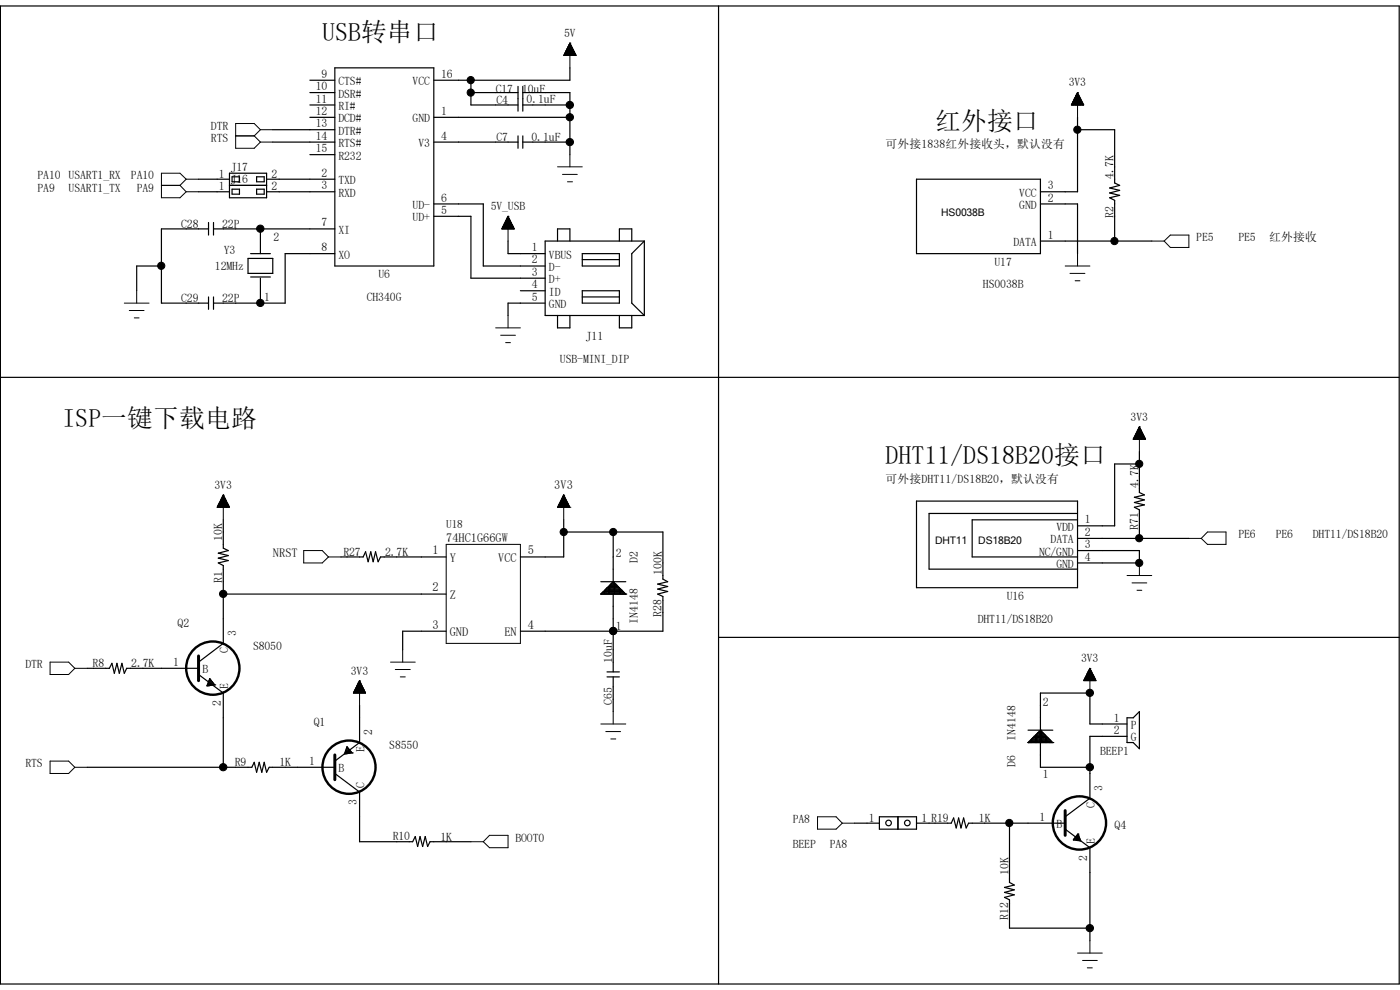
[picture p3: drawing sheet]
<svg xmlns="http://www.w3.org/2000/svg" width="297mm" height="210mm" viewBox="0 0 297 210" stroke-linecap="round" stroke-linejoin="round" font-family="sans-serif">
<g fill="none" stroke="#000" stroke-width=".25">
<path d="M.1 1.3h296.7v207.4h-296.7zM65.7 17h5.3M65.7 19.6h5.3M71 14.4h21v42h-21zM99.9 19.6h10M99.9 17v5.3h10M109.9 18.3v5.3M110.9 19.6h10v13.2M110.9 18.3v5.3M120.9 14.4v2.6h-28.9M152.4 1.3v207.4M42.1 38h6.6"/>
<path d="M48.7 39.3h7.9M48.7 36.7h7.9v5.3h-7.9zM49.2 37.5h1.6v1.1h-1.6zM54.4 37.5h1.6v1.1h-1.6zM56.6 38h14.4M57.9 30.1h13.1M57.9 27.5h13.1M65.7 24.9h5.3M65.7 22.3h5.3M65.7 32.8h5.3M92 24.9h28.9M92 30.1h17.9"/>
<path d="M109.9 28.8v2.7M110.9 30.1h10M110.9 22.3h10M110.9 28.8v2.7M194.4 38h26.3v15.8h-26.3zM228.6 24.9v15.8h-7.9M228.6 27.5h7.9v11.3l1 .5-2.1 .6 2.1 .5-2.1 .5 2.1 .5-2.1 .6 1.1 .5v8.6M34.2 56.4h-5.2v5.3M42.1 40.7h6.6M44.2 47.2v2.7M44.2 48.6h-10v15.7h10M45.3 47.2v2.7"/>
<path d="M45.3 48.6h25.7M49.2 40.1h1.6v1.1h-1.6zM52.6 54.8h5.3v3.2h-5.3zM53.2 53.8h4.2M53.2 58.8h4.2M54.4 40.1h1.6v1.1h-1.6zM55.2 48.6h.1M55.2 48.6v5.2M55.2 59v5.3M56.6 40.7h14.4M71 53.8h-10.5v10.5h-15.2M92 43.3h10.5v13.1h13.2"/>
<path d="M92 45.9h7.9v13.1h15.8M107.8 51.1v2.7h7.9M118.3 51.1v-2.5h2.6v2.5M123.5 53.8h7.9v2.6h-7.9zM123.5 55.1h7.9M131.4 51.1v-2.5h2.6v2.5M136.7 51.1h-21v15.8h21M136.7 51.1v15.8M136.7 51.1l-2.7 2.7v10.5l2.7 2.6M220.7 43.3h7.9v10.5M220.7 51.1h23.6M44.2 63v2.6"/>
<path d="M45.3 63v2.6M55.2 64.3h.1M110.4 61.7h5.3M115.7 64.3h-7.9v2.6M118.3 66.9v2.7h2.6v-2.7M123.5 61.7h7.9v2.6h-7.9zM123.5 63h7.9M131.4 66.9v2.7h2.6v-2.7M.1 80.1h296.7M241.7 98.4h-5.2v13.1h-7.9M241.7 95.8v8.7l1.1 .5-2.1 .5 2.1 .5-2.1 .6 2.1 .5-2.1 .5 1 .6v6M47.4 110.3v6l1 .5-2.1 .5 2.1 .6-2.1 .5 2.1 .5-2.1 .5 1.1 .6v16.5l-5.3 4"/>
<path d="M72.3 118.2h4.7l.6-1.1 .5 2.1 .6-2.1 .5 2.1 .5-2.1 .5 2.1 .5-1h14M119.6 110.3v7.9h-9.2M119.6 112.9h21v10l1 .5-2.1 .5 2.1 .5-2.1 .6 2.1 .5-2.1 .5 1.1 .5v7.4h-30.2M130.1 112.9v29.6M194.4 106.3h34.2v18.4h-34.2zM228.6 116.8h13.1v2.6M228.6 110.3h-22.4v7.9h22.4M228.6 108.9h-31.5v11.8h31.5M228.6 114.2h23.6M228.6 119.4h13.1M241.7 119.4h.1M47.4 126h47.3"/>
<path d="M94.7 133.9h-9.3v3.9M127.5 126h.1M127.5 126h5.3M127.5 123.4h5.3M127.7 126v-.2h4.8v.2M128 126v-.5h4.2v.5M128.3 126v-.8h3.7v.8M128.5 126v-1h3.2v1M128.8 126v-1.3h2.6v1.3M129.1 126v-1.6h2v1.6M129.3 126v-1.8h1.6v1.8M129.6 126v-2.1h1v2.1"/>
<path d="M129.8 126v-2.3h.5v2.3M130.1 123.4h.1M130.1 133.9h.1M130.1 123.4l2.7 2.6M130.1 123.4l-2.6 2.6M132.8 126h.1M152.4 135.2h144.4M18.5 141.8h4.7l.5-1.1 .6 2.1 .5-2.1 .5 2.1 .6-2.1 .5 2.1 .5-1h15.2M42.1 143.1l5.3 3.9v15.8M44 145.3v.2h.5M44.1 145.2h1.3M44.2 144.9h1.1"/>
<path d="M44.2 144.7v.8M44.3 144.7h.7v.6M44.3 144.4h.5M44.4 144.1h.2M44.5 144l1.1 1.3M44.5 144l-.6 1.5 1.7-.2M44.5 144v1.4M44.7 144.3v1M45.3 144.9v.4M45.6 145.3h.1M73.1 159.8l.5 .1M73.2 159.6h1.4"/>
<path d="M73.3 159.4h1.1M73.4 159.1v.8M73.4 159.1h.8M73.5 158.8h.5M73.6 158.6h.1M73.6 158.4l1.1 1.3M73.6 158.4l-.5 1.5 1.6-.2M73.6 158.4v1.5M73.9 158.7v1.1M74.2 159v.8M74.4 159.4v.3M74.7 159.7h.1"/>
<path d="M76.3 149.6v7.9l-5.3 4M128.8 143.6h2.6M128.8 142.5h2.6M130.1 143.6v7.4M218.1 157.5h.1M218.1 157.5h5.3M218.1 154.9h5.3M218.4 157.5v-.2h4.7v.2M218.6 157.5v-.5h4.2v.5M218.9 157.5v-.7h3.6v.7M219.1 157.5v-1h3.2v1M219.4 157.5v-1.3h2.6v1.3"/>
<path d="M219.7 157.5v-1.5h2.1v1.5M219.9 157.5v-1.8h1.6v1.8M220.2 157.5v-2.1h1v2.1M220.5 157.5v-2.3h.5v2.3M220.7 154.9h.1M220.7 154.9l2.7 2.6M220.7 154.9l-2.6 2.6M223.4 157.5h.1M231.2 147h.1M231.2 147h-10.5v15.8h10.5M231.2 147v6.6h7.9M239.1 152.3h1.3l1.3-1.3v7.8l-1.3-1.3h-1.3z"/>
<path d="M239.1 156.2h-7.9v13.1l-5.2 4M18.5 162.8h34.9l.5-1.1 .5 2.1 .6-2.1 .5 2.1 .5-2.1 .6 2.1 .5-1h13.9M71 164.1l5.3 3.9v10.6h11.2l.6-1.1 .5 2.1 .5-2.1 .6 2.1 .5-2.1 .5 2.1 .5-1h8.7M181.3 174.6h5.3M186.6 173.3h7.8v2.6h-7.8zM190.5 173.3v2.6M194.4 174.6h7.4l.5-1.1 .6 2.1 .5-2.1 .5 2.1 .5-2.1 .6 2.1 .5-1h20.5M214.2 174.6v12.6l1 .5-2.1 .6 2.1 .5-2.1 .5 2.1 .5-2.1 .6 1.1 .5v6h17M226 175.9l5.2 3.9v19.8M227.8 178.2v-.2h1.3v.4M228 177.8h1M228.1 177.7v.5"/>
<path d="M228.2 177.5h.7M228.3 177.3v1M228.5 178.3h.7M228.5 177.2h.3M228.6 177v1.3M228.7 177h.1M228.7 176.9l.6 1.5-1.6-.2zM228.9 177.2v1.1"/>
<circle cx="188.5" cy="174.6" r=".59"/>
<circle cx="192.5" cy="174.6" r=".59"/>
</g>
<g fill="none" stroke="#000" stroke-width=".51">
<circle cx="45.1" cy="141.7" r="5.7"/>
<circle cx="74" cy="162.7" r="5.6"/>
<circle cx="229" cy="174.6" r="5.7"/>
</g>
<path d="M42.1 139.1v5.3M71 160.1v5.3M226 172v5.2" fill="none" stroke="#000" stroke-width=".64"/>
<g fill="none" stroke="#000" stroke-width=".21">
<path d="M119.7 11.8v-.2h2.5v.2M119.7 11.6h2.4M119.8 11.5h2.3v.3M119.8 11.4v.4M119.8 11.3h2.2M119.8 11.8v-.5h2.2v.5M119.9 11.1h2M120 11h1.9v.8M120 11v.8M120 10.9h1.8M120.1 10.8h1.7v1M120.1 10.8v1"/>
<path d="M120.1 10.7h1.6M120.2 11.8v-1.2h1.4v1.2M120.2 10.5h1.4M120.3 10.4h1.2v1.4M120.3 10.3v1.5M120.4 10.3h1.1M120.4 10.2h1.1v1.6M120.4 10.1v1.7M120.4 10.1h1M120.5 10h.8v1.8M120.5 9.9v1.9M120.6 9.9h.7"/>
<path d="M120.6 9.8h.6v2M120.6 9.7v2.1M120.6 9.7h.6M120.7 9.6h.4v2.2M120.8 9.4h.2v2.4M120.8 9.2v2.6M120.9 9.2h.1M120.9 9.1h.1M120.9 9.1v5.3M120.9 9.1l-1.3 2.7h2.6M120.9 9.1l1.3 2.7M121.1 9.4h-.4v2.4"/>
<path d="M228.4 20v2.3M228.4 20h.4M228.5 19.9h.2v2.4M228.5 19.8v2.5M228.5 19.8h.1M228.6 19.6h.1M228.6 19.6v5.3M228.6 19.6l1.3 2.7h-2.6zM34.2 39.3h4M38.2 39.3l1.3 1.4M39.5 38l-1.3-1.3h-4v5.3h4l1.3-1.3M39.5 38h2.6"/>
<path d="M39.5 38l-1.3 1.3M50 28.8h3.9M53.9 28.8l1.3 1.3M55.2 27.5h2.7M55.2 27.5l-1.3 1.3M55.2 27.5l-1.3-1.3h-3.9v5.3h3.9l1.3-1.4M55.2 30.1h2.7M118.3 35.4h5.2M119.3 37h3.2M120.4 38.6h1.1M120.9 32.8v2.6M227.3 22.2l2.6 .1"/>
<path d="M227.3 22.1v.2M227.4 22.1h2.4M227.5 22h2.2v.3M227.5 21.9v.4M227.5 21.8h2.2M227.5 21.8h2.2v.5M227.5 21.7v.6M227.6 21.6h2M227.6 21.5h1.9v.8M227.6 21.5v.8M227.7 21.4h1.8M227.8 21.3h1.6v1"/>
<path d="M227.8 21.3v1M227.8 21.3h1.6M227.8 21.1h1.5v1.2M227.8 21v1.3M227.9 21h1.4M228 20.9h1.2v1.4M228 20.8v1.5M228 20.8h1.2M228.1 20.7h1v1.6M228.2 20.5h.8v1.8M228.2 20.4v1.9M228.2 20.4h.8"/>
<path d="M228.3 20.3h.6v2M228.3 20.2v2.1M228.3 20.2h.6M228.4 20.1h.4v2.2M229.1 20.6h-1v1.7M39.5 40.7h2.6M106.5 48.4h2.6v.2M106.5 48.4v.2M106.6 48.3h2.4M106.6 48.2h2.3v.4M106.6 48.2v.4M106.7 48.1h2.2"/>
<path d="M106.7 48h2.1v.6M106.7 48v.6M106.8 47.9h2M106.8 47.8h2v.8M106.9 47.6h1.7v1M106.9 47.5v1.1M107 47.5h1.5M107 47.4h1.5v1.2M107 47.3v1.3M107.1 47.3h1.4M107.1 47.2h1.3v1.4M107.1 47.1v1.5"/>
<path d="M107.2 47.1h1.2M107.3 46.9h1v1.7M107.4 46.8h.8v1.8M107.4 46.7v1.9M107.4 46.7h.8M107.5 46.5h.6v2.1M107.6 46.3h.4v2.3M107.6 46.2v2.4M107.6 46.2h.3M107.7 46.1h.2v2.5M107.7 46v2.6M107.7 46h.1"/>
<path d="M107.8 45.9h.1M107.8 45.9v5.2M107.8 45.9l1.3 2.7h-2.6zM108 46.4h-.5v2.2M108.2 46.9h-.9v1.7M108.7 47.7h-1.8l-.1 .9M226 56.4h5.2M227 58h3.2M228.1 59.6h1M228.6 53.8v2.6M244.3 51.1h2.7M247 51.1l1.3-1.2h3.9v2.6h-3.9z"/>
<path d="M26.4 64.3h5.2M27.4 65.9h3.2M28.5 67.4h1M29 61.7v2.6M105.2 69.6h5.2M106.2 71.1h3.1M107.3 72.7h1M107.8 66.9v2.7M240.5 93.2v-.2h2.5v.2M240.5 93h2.5M240.6 92.9h2.3v.3M240.6 92.8v.4"/>
<path d="M240.6 92.8h2.2M240.7 92.7h2.1v.5M240.7 92.6v.6M240.7 92.5h2M240.8 92.5h1.9v.7M240.8 92.4v.8M240.8 92.3h1.8M240.9 92.2h1.7v1M240.9 92.2v1M240.9 92.1h1.6M241 92h1.4v1.2M241 92v1.2"/>
<path d="M241 91.9h1.4M241.1 91.8h1.3v1.4M241.1 91.7v1.5M241.2 91.7h1.1M241.2 91.6h1v1.6M241.2 91.5v1.7M241.3 91.5h.9M241.3 91.4h.8v1.8M241.4 91.2h.7v2M241.4 91.1v2.1M241.5 91.1h.5M241.5 91h.4v2.2"/>
<path d="M241.6 90.8h.2v2.4M241.6 90.6v2.6M241.7 90.6h.1M241.7 90.6v5.2M241.7 90.6l-1.3 2.6h2.6M241.7 90.6l1.3 2.6M241.9 90.9h-.3l-.1 2.3M242.1 91.3h-.8v1.9M46.1 107.6h2.5M46.1 107.5v.1M46.2 107.5h2.4M46.2 107.4h2.4"/>
<path d="M46.3 107.1h2.1M46.3 107v.6M46.4 107h2M46.4 106.9h1.9M46.5 106.7h1.7M46.5 106.6v1M46.6 106.6h1.6M46.7 106.5h1.4M46.8 106.3h1.2M46.8 106.1v1.5M46.8 106.2h1.2M46.9 106.1h1"/>
<path d="M46.9 106v1.6M46.9 106h.9M46.9 105.9h.9M46.9 105.7v1.9M47 105.8h.8M47.1 105.7h.6M47.1 105.5v2.1M47.1 105.6h.6M47.2 105.5h.4M47.2 105.3v2.3M47.2 105.4h.3M47.3 105.2h.2"/>
<path d="M47.3 105.1v2.5M47.3 105.2h.1M47.4 105.1h.1M47.4 105v5.3M47.4 105l1.3 2.6h-2.6zM47.5 105.2v2.4M47.6 105.4v2.2M47.7 105.6v2M47.8 105.8v1.8M47.9 106v1.6M48 106.3v1.3M48 106.4h-1.3v1.2"/>
<path d="M48.1 106.5v1.1M48.2 106.7v.9M48.3 106.8h-1.8l-.1 .8M48.3 106.9v.7M48.4 107.1v.5M48.5 107.3h-2.2l-.1 .3M48.6 107.3v.3M48.6 107.5v.1M64.4 116.8h4l1.3 1.4-1.3 1.2h-4zM69.7 118.2h2.6M94.7 115.5h15.7v21h-15.7zM118.3 107.6h.1"/>
<path d="M118.3 107.6h2.6M118.4 107.5h2.4M118.4 107.4v.2M118.4 107.4h2.3M118.5 107.3h2.2M118.5 107.1v.5M118.5 107.1h2.1M118.6 107h2M118.6 106.9v.7M118.7 106.9h1.9M118.7 106.8h1.8M118.7 106.7v.9"/>
<path d="M118.7 106.7h1.7M118.8 106.6h1.6M118.8 106.5v1.1M118.9 106.5h1.5M118.9 106.4h1.4M118.9 106.3v1.3M119 106.3h1.2M119 106.2h1.2M119 106v1.6M119.1 106.1h1M119.1 106h1M119.1 105.8v1.8"/>
<path d="M119.2 105.9h.8M119.2 105.8h.8M119.2 105.6v2M119.3 105.7h.6M119.3 105.6h.5M119.3 105.4v2.2M119.4 105.5h.4M119.4 105.4h.4M119.4 105.2v2.4M119.5 105.2h.2M119.5 105v2.6M119.6 105.1h.1"/>
<path d="M119.6 105v5.3M119.6 105l-1.3 2.6M119.6 105l1.3 2.6M119.7 105.1v2.5M119.8 105.3v2.3M119.8 105.5v2.1M120 105.7v1.9M120.1 106v1.6M120.2 106.1v1.5M120.3 106.4v1.2M120.4 106.6v1M120.5 106.8v.8"/>
<path d="M120.6 107v.6M120.7 107.2v.4M120.8 107.4v.2M120.9 107.6h.1M241.7 119.4v2.7M252.2 114.2h2.6M256.2 112.9h3.9v2.6h-3.9l-1.4-1.3zM85.4 137.8v2.7M239.1 122.1h5.2M240.2 123.7h3.1M241.2 125.2h1M10.6 140.5h4l1.3 1.3-1.3 1.3h-4z"/>
<path d="M15.9 141.8h2.6M75 147h2.5M75 146.9v.1M75.1 146.9h2.4M75.1 146.8h2.3M75.1 146.6v.4M75.1 146.6h2.3M75.2 146.5h2.1v.5M75.2 146.4v.6M75.3 146.4h2M75.3 146.3h1.9M75.3 146.2v.8"/>
<path d="M75.4 146.2h1.8M75.4 146.1h1.7v.9M75.4 146v1M75.5 146h1.5M75.5 145.9h1.5v1.1M75.5 145.8v1.2M75.6 145.8h1.4M75.6 145.7h1.3M75.6 145.5v1.5M75.7 145.6h1.1M75.7 145.5h1.1v1.5M75.7 145.3v1.7"/>
<path d="M75.8 145.4h1M75.9 145.3h.8v1.7M75.9 145.1v1.9M75.9 145.2h.7M75.9 145.1h.7M75.9 144.9v2.1M76 144.9h.5M76 144.9h.5v2.1M76 144.7v2.3M76.1 144.7h.3M76.2 144.7h.2v2.3M76.2 144.5v2.5"/>
<path d="M76.2 144.6h.1M76.3 144.4h.1M76.3 144.4v5.2M76.3 144.4l-1.3 2.6M76.3 144.4l1.3 2.6h-2.6M76.6 145v2M76.9 145.6v1.4M77.2 146.3v.7M77.4 146.7v.3M77.5 146.9v.1M82.8 140.5h5.3M83.9 142h3.1"/>
<path d="M84.9 143.6h1.1M127.5 153.6h5.3M128.5 155.2h3.2M129.6 156.8h1M130.1 151v2.6M230 144.4h2.5M230 144.1h2.4M230 144v.4M230.1 144h2.2M230.2 143.9h2.1M230.3 143.7h1.9M230.3 143.6v.8"/>
<path d="M230.3 143.6h1.8M230.4 143.5h1.7M230.5 143.3h1.4M230.5 143.2v1.2M230.5 143.2h1.4M230.6 143.1h1.3M230.7 142.9h1M230.7 142.7v1.7M230.8 142.8h.9M230.8 142.7h.8M230.9 142.5h.6M230.9 142.3v2.1"/>
<path d="M230.9 142.3h.6M231 142.2h.4M231 142.1v2.3M231.1 142.2h.3M231.1 142h.2M231.1 141.9v2.5M231.2 141.9h.1M231.2 141.8h.1M231.2 141.8v5.2M231.2 141.8l1.3 2.6h-2.6zM231.3 142v2.4M231.4 142.2v2.2"/>
<path d="M231.5 142.4v2M231.6 142.5h-.8v1.9M231.6 142.6v1.8M231.7 142.8v1.6M231.8 143h-1.2v1.4M231.9 143v1.4M231.9 143.2v1.2M232 143.4h-1.6v1M232.1 143.4v1M232.2 143.7v.7M232.2 143.8h-2v.6M232.3 143.8v.6"/>
<path d="M232.4 144.1v.3M232.4 144.2h-2.4v.2M232.5 144.3v.1M10.6 161.5h4l1.3 1.3-1.3 1.3h-4zM15.9 162.8h2.6M99.9 178.6h2.6M103.8 177.2h4v2.6h-4l-1.3-1.2zM173.4 173.3h4l1.3 1.3-1.3 1.3h-4zM178.7 174.6h2.6M231.2 199.6v2.6M228.6 202.2h5.2M229.7 203.8h3.1"/>
<path d="M230.7 205.3h1"/>
</g>
<g fill="#000" stroke="#000" stroke-width=".21">
<circle cx="99.9" cy="17" r=".76"/>
<circle cx="99.9" cy="19.6" r=".76"/>
<circle cx="120.9" cy="24.9" r=".77"/>
<circle cx="120.9" cy="22.3" r=".77"/>
<circle cx="120.9" cy="30.1" r=".77"/>
<circle cx="228.6" cy="27.5" r=".76"/>
<circle cx="34.2" cy="56.4" r=".76"/>
<circle cx="55.2" cy="48.5" r=".77"/>
<circle cx="236.4" cy="51.1" r=".76"/>
<circle cx="55.2" cy="64.3" r=".77"/>
<circle cx="241.7" cy="98.4" r=".76"/>
<circle cx="119.6" cy="112.9" r=".76"/>
<circle cx="130.1" cy="112.9" r=".76"/>
<circle cx="241.7" cy="114.2" r=".76"/>
<circle cx="241.7" cy="119.4" r=".76"/>
<circle cx="47.4" cy="126" r=".77"/>
<circle cx="130.1" cy="133.9" r=".76"/>
<circle cx="231.2" cy="147" r=".77"/>
<circle cx="47.4" cy="162.8" r=".77"/>
<circle cx="214.1" cy="174.6" r=".76"/>
<circle cx="231.2" cy="162.8" r=".77"/>
<circle cx="231.2" cy="196.9" r=".77"/>
</g>
<g font-size="5.5">
<text x="68.4" y="8.6">USB转串口</text>
<text x="198.4" y="27.5">红外接口</text>
<text x="13.3" y="90.6">ISP一键下载电路</text>
<text x="187.9" y="98.4">DHT11/DS18B20接口</text>
</g>
<g font-size="2.6">
<text x="117.6" y="103.7">3V3</text>
<text x="57.9" y="118.2">NRST</text>
<text x="91.7" y="117.6">1</text>
<text x="94.7" y="115">74HC1G66GW</text>
<text x="95.4" y="119.3">Y</text>
<text x="105.7" y="119.3">VCC</text>
<text x="112" y="117.6">5</text>
<text x="91.7" y="125.5">2</text>
<text x="95.4" y="127.1">Z</text>
<text x="91.7" y="133.3">3</text>
<text x="95.4" y="135">GND</text>
<text x="107" y="135">EN</text>
<text x="112" y="133.3">4</text>
</g>
<g font-size="2.5">
<text x="119.7" y="7.8">5V</text>
<text x="68.2" y="16.5">9</text>
<text x="93.6" y="16.5">16</text>
<text x="67" y="19.1">10</text>
<text x="67" y="21.8">11</text>
<text x="71.8" y="18.1">CTS#</text>
<text x="71.8" y="20.7">DSR#</text>
<text x="71.8" y="23.3">RI#</text>
<text x="87.5" y="18.1">VCC</text>
<text x="105.2" y="19.6">C17</text>
<text x="105.3" y="22.1">C4</text>
<text x="110.8" y="19.6">10uF</text>
<text x="111.7" y="21.8">0.1uF</text>
<text x="226.7" y="18.3">3V3</text>
<text x="44.7" y="27.5">DTR</text>
<text x="67" y="24.4">12</text>
<text x="67" y="27">13</text>
<text x="67" y="29.6">14</text>
<text x="71.8" y="26">DCD#</text>
<text x="71.8" y="28.6">DTR#</text>
<text x="87.5" y="26">GND</text>
<text x="93.6" y="24.4">1</text>
<text x="93.6" y="29.6">4</text>
<text x="105.3" y="29.9">C7</text>
<text x="112.8" y="29.9">0.1uF</text>
<text x="44.7" y="30.1">RTS</text>
<text x="67" y="32.3">15</text>
<text x="71.8" y="31.2">RTS#</text>
<text x="71.8" y="33.9">R232</text>
<text x="88.8" y="31.2">V3</text>
<text x="187.9" y="31.5">可外接1838红外接收头，默认没有</text>
<text x="8" y="40.7">PA9</text>
<text x="8" y="38">PA10 USART1_RX</text>
<text x="14.6" y="40.7">USART1_TX</text>
<text x="27.8" y="38">PA10</text>
<text x="29" y="40.7">PA9</text>
<text x="46.4" y="40.4">1</text>
<text x="46.4" y="37.8">1</text>
<text x="48.9" y="38.8">J16</text>
<text x="48.9" y="36.2">J17</text>
<text x="57.6" y="40.4">2</text>
<text x="57.6" y="37.8">2</text>
<text x="68.2" y="37.5">2</text>
<text x="68.2" y="40.1">3</text>
<text x="71.8" y="39.1">TXD</text>
<text x="71.8" y="41.7">RXD</text>
<text x="216.2" y="41.7">VCC</text>
<text x="222.3" y="40.1">3</text>
<text x="236.3" y="37.9" transform="rotate(-90 236.3 37.9)">4.7K</text>
<text x="87.5" y="46.9">UD+</text>
<text x="87.5" y="44.3">UD-</text>
<text x="93.6" y="45.4">5</text>
<text x="93.6" y="42.8">6</text>
<text x="104.1" y="44.6">5V_USB</text>
<text x="216.2" y="44.3">GND</text>
<text x="222.3" y="42.8">2</text>
<text x="236.2" y="46.1" transform="rotate(-90 236.2 46.1)">R2</text>
<text x="38.4" y="48.3">C28</text>
<text x="47.1" y="48.3">22P</text>
<text x="47.5" y="53.8">Y3</text>
<text x="58" y="51.1">2</text>
<text x="68.2" y="48">7</text>
<text x="68.2" y="53.3">8</text>
<text x="71.8" y="49.6">XI</text>
<text x="112.9" y="53.3">1</text>
<text x="215" y="52.2">DATA</text>
<text x="222.3" y="50.6">1</text>
<text x="253.8" y="51.1">PE5</text>
<text x="262.7" y="51.1">PE5</text>
<text x="269.3" y="51.1">红外接收</text>
<text x="45.6" y="57.2">12MHz</text>
<text x="71.8" y="54.9">XO</text>
<text x="80.3" y="59">U6</text>
<text x="112.9" y="55.9">2</text>
<text x="112.9" y="58.5">3</text>
<text x="116.5" y="54.9">VBUS</text>
<text x="116.5" y="57.5">D-</text>
<text x="211" y="56.4">U17</text>
<text x="38.4" y="64.1">C29</text>
<text x="47.1" y="64.1">22P</text>
<text x="56" y="63.8">1</text>
<text x="77.8" y="63.8">CH340G</text>
<text x="112.9" y="61.1">4</text>
<text x="112.9" y="63.8">5</text>
<text x="116.5" y="60.1">D+</text>
<text x="116.5" y="62.7">ID</text>
<text x="116.5" y="65.4">GND</text>
<text x="208.5" y="61.2">HS0038B</text>
<text x="118.8" y="77">USB-MINI_DIP</text>
<text x="124.3" y="72.2">J11</text>
<text x="239.9" y="89.2">3V3</text>
<text x="45.5" y="103.7">3V3</text>
<text x="187.9" y="102.4">可外接DHT11/DS18B20，默认没有</text>
<text x="241.5" y="103.6" transform="rotate(-90 241.5 103.6)">4.7K</text>
<text x="224.1" y="112.6">VDD</text>
<text x="230.2" y="111">1</text>
<text x="230.2" y="113.7">2</text>
<text x="241.5" y="112.4" transform="rotate(-90 241.5 112.4)">R71</text>
<text x="47.2" y="114.8" transform="rotate(-90 47.2 114.8)">10K</text>
<text x="72.9" y="117.9">R27</text>
<text x="81.7" y="117.9">2.7K</text>
<text x="130.6" y="118.2">2</text>
<text x="135.3" y="119.4" transform="rotate(-90 135.3 119.4)">D2</text>
<text x="220.4" y="117.9">NC/GND</text>
<text x="222.9" y="115.3">DATA</text>
<text x="230.2" y="116.3">3</text>
<text x="230.2" y="118.9">4</text>
<text x="262.7" y="114.2">PE6</text>
<text x="270.6" y="114.2">PE6</text>
<text x="278.5" y="114.2">DHT11/DS18B20</text>
<text x="47.1" y="123.6" transform="rotate(-90 47.1 123.6)">R1</text>
<text x="140.4" y="122" transform="rotate(-90 140.4 122)">100K</text>
<text x="224.1" y="120.5">GND</text>
<text x="140.3" y="130.8" transform="rotate(-90 140.3 130.8)">R28</text>
<text x="213.6" y="127.3">U16</text>
<text x="37.7" y="133.1">Q2</text>
<text x="50.1" y="134.9" transform="rotate(-90 50.1 134.9)">3</text>
<text x="53.7" y="137.8">S8050</text>
<text x="130.6" y="133.6">1</text>
<text x="135.3" y="132.3" transform="rotate(-90 135.3 132.3)">IN4148</text>
<text x="207.4" y="132.1">DHT11/DS18B20</text>
<text x="5.4" y="141.8">DTR</text>
<text x="19.6" y="141.5">R8</text>
<text x="27.9" y="141.6">2.7K</text>
<text x="36.7" y="141.3">1</text>
<text x="42.9" y="142.8">B</text>
<text x="48.4" y="138.6" transform="rotate(-90 48.4 138.6)">C</text>
<text x="74.4" y="143.1">3V3</text>
<text x="129.9" y="140.7" transform="rotate(-90 129.9 140.7)">10uF</text>
<text x="229.4" y="140.5">3V3</text>
<text x="46.9" y="149.9" transform="rotate(-90 46.9 149.9)">2</text>
<text x="48.4" y="146.2" transform="rotate(-90 48.4 146.2)">E</text>
<text x="129.9" y="149.5" transform="rotate(-90 129.9 149.5)">C65</text>
<text x="221.2" y="149.7">2</text>
<text x="66.5" y="154.1">Q1</text>
<text x="78.9" y="156" transform="rotate(-90 78.9 156)">2</text>
<text x="236.3" y="153.1">1</text>
<text x="236.3" y="155.7">2</text>
<text x="239.9" y="154.6">P</text>
<text x="77.3" y="159.6" transform="rotate(-90 77.3 159.6)">E</text>
<text x="82.6" y="158.8">S8550</text>
<text x="215.4" y="157.3" transform="rotate(-90 215.4 157.3)">IN4148</text>
<text x="233.4" y="160.1">BEEP1</text>
<text x="239.9" y="157.3">G</text>
<text x="5.4" y="162.8">RTS</text>
<text x="49.8" y="162.5">R9</text>
<text x="59.3" y="162.6">1K</text>
<text x="65.6" y="162.3">1</text>
<text x="71.8" y="163.8">B</text>
<text x="77.3" y="167.3" transform="rotate(-90 77.3 167.3)">C</text>
<text x="215.4" y="162.8" transform="rotate(-90 215.4 162.8)">D6</text>
<text x="221.2" y="165.1">1</text>
<text x="233.9" y="167.8" transform="rotate(-90 233.9 167.8)">3</text>
<text x="75.7" y="170.9" transform="rotate(-90 75.7 170.9)">3</text>
<text x="232.3" y="171.4" transform="rotate(-90 232.3 171.4)">C</text>
<text x="83.3" y="178.3">R10</text>
<text x="93.4" y="178.4">1K</text>
<text x="109.3" y="178.6">BOOT0</text>
<text x="168.2" y="179.8">BEEP</text>
<text x="168.2" y="174.6">PA8</text>
<text x="176.1" y="179.8">PA8</text>
<text x="184.3" y="174.3">1</text>
<text x="195.5" y="174.3">1 R19</text>
<text x="207.7" y="174.4">1K</text>
<text x="220.6" y="174.1">1</text>
<text x="224.2" y="175.7">B</text>
<text x="232.3" y="179.1" transform="rotate(-90 232.3 179.1)">E</text>
<text x="236.5" y="175.9">Q4</text>
<text x="214" y="185.7" transform="rotate(-90 214 185.7)">10K</text>
<text x="230.7" y="182.7" transform="rotate(-90 230.7 182.7)">2</text>
<text x="213.9" y="195.2" transform="rotate(-90 213.9 195.2)">R12</text>
</g>
<text font-size="2.4" x="94.7" y="112.1">U18</text>
<g font-size="2.2">
<text x="199.7" y="45.9">HS0038B</text>
<text x="198.4" y="115.5">DHT11</text>
<text x="207.6" y="115.5">DS18B20</text>
</g>
</svg>
